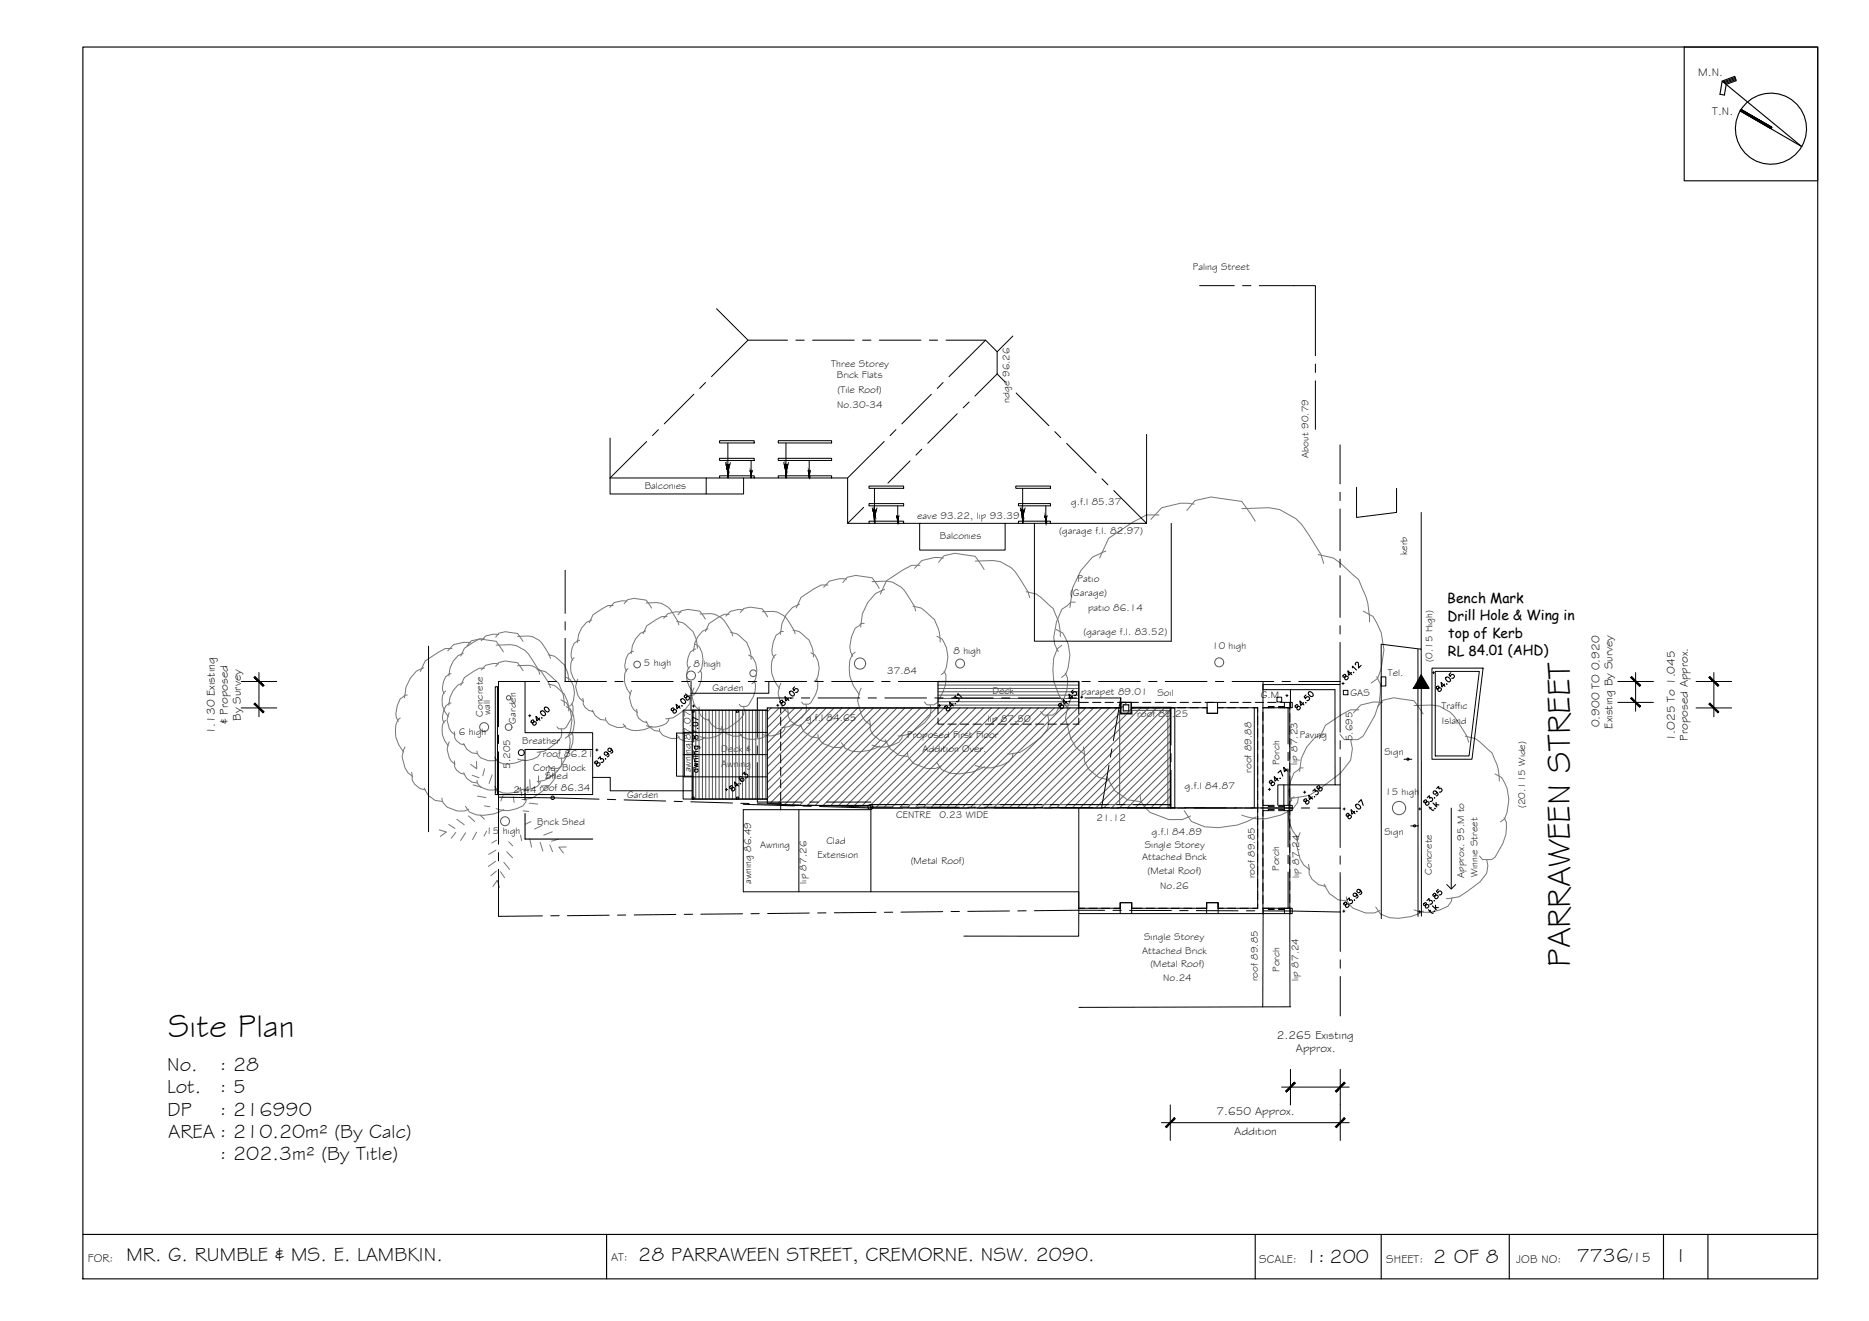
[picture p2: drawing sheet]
<svg xmlns="http://www.w3.org/2000/svg" width="420mm" height="297mm" viewBox="0 0 420 297" stroke-linecap="round" stroke-linejoin="round" font-family="sans-serif">
<!-- layer: HATCH -->
<g fill="none" stroke="#545454" stroke-width=".22">
<path d="M156.4 159.7v20M157.1 159.7v20M157.9 159.7v20M158.7 159.7v20M159.4 159.7v20M160.2 159.7v20M160.9 159.7v20M161.7 159.7v20M162.4 159.7v20M163.2 159.7v20M163.9 159.7v20M164.7 159.7v20"/>
<path d="M165.4 159.7v20M166.1 159.7v20M166.9 159.7v20M167.6 159.7v20M168.4 159.7v20M169.1 159.7v20M169.9 159.7v20M170.7 159.7v20M171.4 159.7v20M172.2 159.7v20M173.4 159.2l-.9 .9M175.1 159.2l-2.6 2.6"/>
<path d="M176.9 159.2l-4.4 4.4M178.7 159.2l-6.2 6.2M180.4 159.2l-7.9 7.9M182.2 159.2l-9.7 9.7M184 159.2l-11.5 11.5M185.7 159.2l-13.2 13.2M187.5 159.2l-15 15M189.3 159.2l-16.8 16.8M191 159.2l-18.5 18.5M192.8 159.2l-20.3 20.3M194.6 159.2l-21.5 21.4M196.3 159.2l-21.4 21.4"/>
<path d="M198.1 159.2l-21.7 21.7M199.9 159.2l-21.8 21.8M201.6 159.2l-21.8 21.8M203.4 159.2l-21.8 21.9M205.2 159.2l-21.9 21.9M207 159.2l-22 21.9M208.7 159.2l-21.9 21.9M210.5 159.2l-21.9 21.9M210.9 157h31.6M210.9 157.8h31.6M210.9 158.6h31.6M210.9 153.3h31.6"/>
<path d="M210.9 154h31.6M210.9 154.8h31.6M210.9 155.5h31.6M210.9 156.3h31.6M212.3 159.2l-22 21.9M214 159.2l-21.9 21.9M215.8 159.2l-21.9 21.9M217.6 159.2l-21.8 21.7M219.3 159.2l-22.3 22.3M221.1 159.2l-22.3 22.3M222.9 159.2l-22.3 22.3M224.6 159.2l-22.3 22.3"/>
<path d="M226.4 159.2l-22.3 22.3M228.2 159.2l-22.3 22.3M229.9 159.2l-22.3 22.3M231.7 159.2l-22.3 22.3M233.5 159.2l-22.4 22.3M235.2 159.2l-22.3 22.3M237 159.2l-22.3 22.3M238.8 159.2l-22.4 22.3M240.5 159.2l-22.3 22.3M242.3 159.2l-22.3 22.3M244.1 159.2l-22.4 22.3M245.8 159.2l-22.3 22.3"/>
<path d="M247.6 159.2l-22.3 22.3M249.4 159.2l-22.4 22.3M251.1 159.2l-22.3 22.3M251.7 159.7v21.2M252.3 157.9l-.3 .4M252.5 158.7l-.5 .6M253.3 157.9l-.5 .6M254.3 159.5l-.9 .9M254.7 159.2l-.4 .4M256.4 159.2l-22.3 22.4M258.2 159.2l-22.4 22.4M260 159.2l-22.4 22.4"/>
<path d="M261.8 159.2l-22.4 22.4M263.1 159.6l-22 22M155.6 160.1v19.1M251.7 160.6h2.8v-.9h8v21.4M252 160.2l-21.4 21.3M253.5 160.4l-21.2 21.2M263.1 161.4l-20.2 20.2M263.1 163.1l-18.4 18.5M263.1 164.9l-16.7 16.7M263.1 166.7l-14.9 14.9M263.1 168.5l-13.2 13.1M263.1 170.2l-11.4 11.4"/>
<path d="M263.1 172l-9.6 9.6M263.1 173.8l-7.9 7.8M263.1 175.5l-6.1 6.1M263.1 177.3l-4.3 4.3M263.1 179.1l-2.6 2.5M195.8 180.9h66.7M195.8 180.9l-.2 .2M263.1 180.8l-.8 .8"/>
</g>
<!-- layer: BORDER -->
<g fill="none" stroke="#000" stroke-width=".25">
<path d="M18.6 10.6h390v277h-390zM378.6 10.6h30v30.1h-30zM387.1 18.2l2.9-1 .3 .9-2.2 .9-.4 2.4-1-.2 .4-3 18 14.8-13.9-8.1M390.1 17.4l-2.7 1M390.2 17.6l-2.6 1M390.2 17.9l-2.4 .9M391.4 24.6l6.9 4M18.6 277.6h390M136.4 277.6v10M282.2 277.6v10M310.5 277.6v10M339.3 277.6v10"/>
<path d="M374 277.6v10M383.9 277.6v10"/>
<circle cx="398.1" cy="28.9" r="8"/>
</g>
<!-- layer: VEGSPREAD -->
<g fill="none" stroke="#565656" stroke-width=".22">
<circle cx="114.3" cy="156.9" r=".5"/>
<circle cx="143.2" cy="149.4" r=".75"/>
<circle cx="155.3" cy="151.9" r="1.01"/>
<circle cx="169.3" cy="151.4" r=".75"/>
<circle cx="193.3" cy="149.2" r="1.26"/>
<circle cx="215.8" cy="149.2" r="1.01"/>
<circle cx="274.1" cy="148.9" r="1.01"/>
<circle cx="108.8" cy="163.5" r="1.01"/>
<circle cx="114.3" cy="163.5" r=".75"/>
<circle cx="113.5" cy="184.7" r="1.01"/>
<circle cx="314.5" cy="181.7" r="1.49"/>
</g>
<!-- layer: 0.13 -->
<g fill="none" stroke="#767676" stroke-width=".22">
<path d="M260.5 115.8h-2.8l-3 1.6-5.5 3.6-2 4.5M266.8 114.8l1.8-2.2 3.7-.8 6.9 .9 3 4.5M268.4 113.4l-1.4-.3h-1.6l-4.2 1.1-2.5 2.6M279.2 114.4l6-.2 2.4 .4 3.7 2 1.4 1.4 1.6 2.4 2.7 4.3 .6 2M133 139.4a5.1 5.1 0 0 0-3.2 5.1M137.8 136.2h-1.1l-3.4 2.1-.8 1.7M140.3 135.8l.8-.9 1.4-.4 2.8 .5 1.2 1.7M141 135.2l-1.2-.1-1.7 .4-1 1.1M145.3 135.6a5.1 5.1 0 0 1 6 2.4l1.1 1.7 .2 .8M149.9 138.6h-1.1l-3.4 2.1-.8 1.8M152.1 139.7l1.4 .3a6.3 6.3 0 0 1 3.2 5.8M152.4 138.2l.7-.9 1.5-.3 2.8 .4 1.2 1.8"/>
<path d="M153.1 137.7l-1.2-.1-1.7 .4-1 1M157.4 138.1a5.1 5.1 0 0 1 6 2.4l1.1 1.7 .2 .8M163.9 138.1h-1.1l-3.4 2.1-.8 1.8M166.4 137.7l.8-.9 1.4-.3 2.8 .4 1.2 1.8M167.1 137.2l-1.2-.1-1.7 .4-1 1M171.4 137.6a5.1 5.1 0 0 1 6 2.4l1.1 1.7 .2 .8M179.8 135.8l-1.7 .8-1.4 1.6-.9 2.1-.4 2.3M186.1 131.5h-1.5l-1.6 .9-2.9 1.9-1.1 2.4M189.5 131l.9-1.2 2-.4 3.7 .5 1.6 2.4M190.3 130.2l-1.6-.1-2.3 .6-1.2 1.4M196.1 130.8l3.2-.1a5.9 5.9 0 0 1 4.8 3.3l1.4 2.3 .4 1.1M198.9 132.5l-2.1 .9-1.7 2.1-1.2 2.5-.4 3"/>
<path d="M205.2 136.3l1.8 .4 3.1 2.6a9.7 9.7 0 0 1 1.3 5.1M206.8 127.1h-1.9l-2 1.1-3.6 2.4-1.4 3M211 126.4l1.2-1.4 2.4-.6 4.6 .7 2 3M212.1 125.5l-2.1-.1-2.8 .6-1.6 1.8M219.2 126.2l4.1-.2a7.3 7.3 0 0 1 6 4.2l1.8 2.8 .4 1.4M230.7 133l2.3 .6 1 .8 2.8 2.4 .5 1.4a9.9 9.9 0 0 1 1.1 4.9M241.7 135.4h-1l-.8 .8-1.2 .8-1.2 2.8-.6 3.5 .2 1.6 .8 1.6M248.6 123.9l-3 1.4-2.6 3-1.9 3.9-.6 4.4M296.3 124.7l3.5 .8 1.6 1.2 4 3.6 .9 2.1a14.6 14.6 0 0 1 1.6 7.4M306.5 137.4l2.2 1.2 .8 1.4 1 2.3 .6 3.8-.6 4.2-.8 2.3-1.4 1M91.6 156.3h-.6l-1 .9-.7 1.5-.3 1.8 .1 .8 .4 .9M95.3 150.1l-1.7 .8-1.4 1.6-.9 2.1-.4 2.3"/>
<path d="M100.2 155.4l-.4 .3a5 5 0 0 0 1 5.4M101.4 158.1h-.4l-.8 .6a3.4 3.4 0 0 0-.3 3.8M101.4 151.5h-.4l-.8 .7a3.4 3.4 0 0 0-.3 3.7M101.6 145.8h-1.5l-4.5 2.8-1.1 2.4M104.1 153.5a5.2 5.2 0 0 0-3.2 5.1M104.1 146.9a5.2 5.2 0 0 0-3.2 5.1M105 145.3l.9-1.2 2-.4 3.6 .5 1.7 2.4M105.8 144.5l-1.6-.1-2.3 .6-1.2 1.4M108.9 150.3h-1.1l-3.4 2.1-.8 1.7M108.9 143.7h-1.1l-3.4 2.1-.8 1.7M111.4 149.9l.7-.9 1.5-.4 2.8 .4 1.2 1.8M111.4 143.3l.7-.9 1.5-.4 2.8 .4 1.2 1.8"/>
<path d="M111.5 145.1l3.3-.1a5.9 5.9 0 0 1 4.8 3.3l1.4 2.3 .4 1.1M112.1 149.3l-1.2-.1-1.7 .4-1 1.1M112.1 142.7l-1.2-.1-1.7 .4-1 1.1M116.4 149.7a5.1 5.1 0 0 1 6 2.4l1.1 1.7 .2 .8M116.4 143.1a5.1 5.1 0 0 1 6 2.4l1.1 1.7 .2 .8M120.7 150.6l1.8 .4 3.1 2.6a9.6 9.6 0 0 1 1.3 5.1M123.2 153.8l1.4 .3 .7 .5a6 6 0 0 1 2.6 5.3M123.2 147.2l1.4 .3 .7 .5a6 6 0 0 1 2.6 5.3M126.1 157.4l1.2 .6a7.3 7.3 0 0 1 .5 7.5l-.7 .5M127.3 158.9l.9 .5a5.3 5.3 0 0 1 .4 5.6l-.6 .4M127.3 152.3l.9 .5a5.3 5.3 0 0 1 .4 5.6l-.6 .4M128.5 158.2a4 4 0 0 1-.2 3.5l-1 1.8-.5 .4h-1.2l-.4-.5"/>
<path d="M129.1 147.9a3.1 3.1 0 0 0-.7 3.2l.4 1.3 .9 1.2M129.9 152.7a3.7 3.7 0 0 0 1.3 5M130.3 144h-.4l-.8 .6a3.5 3.5 0 0 0-.3 3.9M131 157l.1 .5a2.29 2.29 0 0 0 2.3 2.5M133.1 159.7a3.1 3.1 0 0 0 3 2.2M141.2 150.4l-.4 .3a5 5 0 0 0 .9 5.4M142 155.2a3.7 3.7 0 0 0 1.3 5M142.4 146.5h-.4l-.8 .6a3.4 3.4 0 0 0-.3 3.8M143.1 159.5l.1 .5a2.29 2.29 0 0 0 2.3 2.5M145.1 141.9a5.2 5.2 0 0 0-3.2 5.1M155.1 156.4l.1 .8-.1 1-.9 1.2-2.9 2-1.7 .2M155.2 149.9a3 3 0 0 0-.7 3.2l.4 1.3 .9 1.2"/>
<path d="M156 154.7a3.7 3.7 0 0 0 1.3 5M156.2 144.8l.9 .5a5.4 5.4 0 0 1 .4 5.6l-.6 .4M156.4 146h-.4l-.8 .6a3.4 3.4 0 0 0-.3 3.8M157.1 159l.1 .5a2.29 2.29 0 0 0 2.3 2.5M157.4 150.7a4 4 0 0 1-.2 3.5l-1 1.9-.5 .3h-1.2l-.4-.5M159.2 141.4l-1.3 .5-1 1.2-.7 1.6-.3 1.7M164.2 142.2l1.4 .3 .7 .5a6 6 0 0 1 2.6 5.2M167.2 158.8l.1 .9-.1 1-.9 1.1-2.9 2.1-1.7 .2M168.3 147.3l.9 .5a5.3 5.3 0 0 1 .4 5.5l-.6 .4M169.5 153.2a3.9 3.9 0 0 1-.2 3.5l-1 1.8-.5 .3h-1.2l-.4-.4M174.5 147.2l-.6 .4a6.6 6.6 0 0 0 1.3 7.2M175.5 153.6l-.3 .8a5.2 5.2 0 0 0 2.1 5.9"/>
<path d="M176.1 142h-.6l-1 .8-.7 1.6-.3 1.8 .1 .9 .4 .8M177.1 159.3l.1 .7a3 3 0 0 0 3 3.3M178.3 141.7l1.3 .3 2.3 1.9 .8 2.1 .2 1.7M181.2 158.3l.1 .8-.1 1.1-.9 1.1-2.9 2.1-1.7 .2M182.3 146.8l.9 .5a5.4 5.4 0 0 1 .4 5.5l-.6 .4M183.5 152.7a3.9 3.9 0 0 1-.1 3.5l-1.1 1.8-.5 .3h-1.2l-.4-.4M192.2 146.7l-.6 .5a8.3 8.3 0 0 0 1.6 9M193.6 154.7l-.4 1-.4 1.9 .8 3.1 .8 1.3 1.4 1.1M194.3 140.2h-.7l-1.4 1.1-.8 1.8-.4 2.3 .2 1.1 .5 1.1M209.1 158.5l.2 1.1-.2 1.4-1.2 1.5-3.8 2.7-2.2 .3M210.6 143.1l1.2 .6a7.2 7.2 0 0 1 .5 7.4l-.7 .6M212.2 150.9l.4 .9a8.6 8.6 0 0 1-2 6.2l-.6 .5h-1.6l-.6-.7"/>
<path d="M237.4 141.5l1.5 .8a9.1 9.1 0 0 1 .7 9.3l-1 .7M238.7 145.1l-1 .8-.8 2a13 13 0 0 0 3.2 11.5M239.4 151.4l.6 1a10.9 10.9 0 0 1-2.6 7.9l-.8 .5h-2l-.7-.8M240.7 157.2l-.6 1.4-.6 2.9 1.2 4.6 1.2 2 2.1 1.6M305.5 159.6h-1.9l-2 1.1-3.7 2.4-1.3 3M309.5 152.2l.8 1.6-.2 4-1 3.1-2.6 4.6-1.2 .8h-3.1l-1-1.2M309.7 158.9l1.2-1.4 2.4-.6 4.6 .7 2 2.9M310.8 158l-2.1-.1-2.8 .6-1.6 1.8M317.9 158.7l4-.2a7.3 7.3 0 0 1 6.1 4.2l1.8 2.8 .4 1.4M90 161.5l-.6 .4a6.6 6.6 0 0 0 1.3 7.2M91 167.9l-.3 .8a5.2 5.2 0 0 0 2.1 5.9M92.5 173.6l.2 .7a3.1 3.1 0 0 0 3 3.3"/>
<path d="M95.4 177.2a4.1 4.1 0 0 0 3.9 3M99.3 179.5l.1 .7 .6 .8a4.7 4.7 0 0 0 5.4 .9M100.2 162l-.4 .3a5 5 0 0 0 1 5.4M101 166.8a3.7 3.7 0 0 0 1.3 5M101 160.2a3.7 3.7 0 0 0 1.3 5M102.1 171.1l.1 .5a2.26 2.26 0 0 0 2.3 2.5M102.1 164.5l.1 .5a2.26 2.26 0 0 0 2.3 2.5M104.2 173.8a3.1 3.1 0 0 0 3 2.2M104.2 167.2a3.1 3.1 0 0 0 3 2.3M106.2 174.3l1.5 .6M106.3 176.5l2 .5M107.1 171.2l.1 1.7-1.4-1"/>
<path d="M107.2 175.5l.1 .5a3.2 3.2 0 0 0 4.4 1.3M107.2 168.9l.1 .6a3.2 3.2 0 0 0 4.4 1.2M107.3 179l1.9 .3M108.9 172.9l-.4 1.5M110.6 174.2l-.7 2M111.2 176.8l.6 1a6 6 0 0 0 5.9-.4M111.2 170.3l.6 .9a6 6 0 0 0 5.9-.4M112.1 176.5l-.7 1.7M113.1 178.9l-.5 1.2M115.4 179.2l.2 1.2M117 177l.3 1.9M118.3 179.7l-.1 .6-.6 .9a6.6 6.6 0 0 1-6.1 .6"/>
<path d="M119.1 175.3l.1 2M120.5 178.6l2.1 .1M121.1 174.4l-.1 1.7M121.5 175.6l-.1 .5-.5 .7a4.8 4.8 0 0 1-4.5 .4M121.5 169.1l-.1 .4-.5 .7a4.8 4.8 0 0 1-4.5 .5M123.3 173.3l-.5 1.7 1.6-.6M123.3 176.6l-1.6 .1M124.6 172.8l.2 1.1-.2 1.4-1.2 1.5-3.8 2.7-2.2 .3M126.2 170.5l.1 .8-.1 1-.9 1.2-2.9 2-1.7 .2M126.2 163.9l.1 .8-.1 1-.9 1.2-2.9 2-1.7 .2M127.7 165.2l.5 .9a8.6 8.6 0 0 1-2.1 6.3l-.6 .4h-1.7l-.5-.7M128.5 164.8a4 4 0 0 1-.2 3.5l-1 1.8-.5 .4h-1.2l-.4-.5"/>
<path d="M136.1 161.4l.1 .5a3.3 3.3 0 0 0 4.5 1.3M140.1 162.8l.6 .9a6 6 0 0 0 5.9-.4M145.2 162.2a3.1 3.1 0 0 0 3 2.2M148.2 163.9l.1 .5a3.2 3.2 0 0 0 4.4 1.3M150.4 161.5l-.1 .5-.5 .7a5 5 0 0 1-4.5 .5M152.2 165.2l.6 1a6 6 0 0 0 5.9-.4M159.2 161.6a3.1 3.1 0 0 0 3 2.3M162.2 163.4l.1 .5a3.2 3.2 0 0 0 4.5 1.3M162.5 164l-.1 .5-.5 .7a5 5 0 0 1-4.5 .4M166.2 164.7l.6 1a6 6 0 0 0 5.9-.4M176.5 163.5l-.1 .5-.5 .6a5 5 0 0 1-4.5 .5M179.9 162.9l.9 1.7 1.5 1.1 1.6 .2"/>
<path d="M183.9 165.2l.1 .7 .5 .8a4.7 4.7 0 0 0 5.4 1M189.1 167l.9 1.3a8 8 0 0 0 7.8-.5M195.5 161.9l.1 .8a3.8 3.8 0 0 0 3.8 4.2M199 166.3l1.2 2.2 1.9 1.3 1.9 .3M202.8 165.4l-.1 .6-.6 .9a6.5 6.5 0 0 1-6 .6M204 169.2l.1 .9 1.4 1.6 2.8 1.1h2l1.2-.6M210.6 171.4l1.1 1.7 2 .8a11.3 11.3 0 0 0 7.7-1.5M227.7 169.4l-.1 .8-.8 1.1a8.3 8.3 0 0 1-7.6 .8M235.5 160.8l.3 1.4-.3 1.7-1.5 1.9-4.7 3.4-2.8 .4M243.6 167.9l.2 1.2v2.1l1 1.8 2.2 1.8 2.4 .6M248.8 174.6l1.8 3.2 2.9 2 2.8 .4M256.3 178.9l.2 1.3 1 1.5 1 1 4.3 1.6h3l1.8-.8"/>
<path d="M290.9 179.1l-.7 .6a8.4 8.4 0 0 0 1.7 9M291.9 179.3l-.2 1.2-1.2 1.6a12.3 12.3 0 0 1-11.3 1.2M293 172.7h-.7l-1.4 1.1-.8 1.8-.4 2.3 .1 1.1 .6 1.1M297.5 165l-2 .9-1.7 2.1-1.2 2.5-.5 3M303.6 166.3l.4 2-.4 2.7-2.2 2.8-4.2 3.2-2.9 1.9-4.2 .5M329.4 165.5l2.2 .6 3.8 3.2a13.3 13.3 0 0 1 1.6 5.7v.6M336.1 174l1.5 .8a9 9 0 0 1 .7 9.3l-1 .7M98.7 186.6l1.6 .5-1.3 1M100.9 185.4l1.4 .9M102.5 187.2l-1.1 1.3M102.7 184.2l1.7 1.3M104.6 181.3l.9 1.3a8 8 0 0 0 7.8-.6"/>
<path d="M104.7 187.3l-1.1 1.7M105.3 183.5l1.4 1.2M107.1 187.1l-.9 1.7M108 183.3l.9 .9M108.9 181.2l1.2 .2M109.4 186.9l-.6 1.1M110.8 199.3l1-1.3 .5 1.6M111.4 193.6l-1.6 1.2M111.5 191.2l-1.7 .9M111.6 195.9l-1.3 1M111.6 188.9l-1.1 .7M112.5 196l.9 1.4"/>
<path d="M113.3 193.9l1.3 1.6M113.9 191.5l1.3 1.4M114.4 189.3l.9 .9M117 187.8l.3 1.2M117.6 182.3l1.2 .2M119 180.6l1.9 .2M119.1 188.6l.4 1.9M119.3 184.7l-1.1 .6M121.4 189.4l.6 2M121.9 185.6l-1.7 .8M123.6 190l.6 1.5M124.1 187l-1.9 .8"/>
<path d="M125.6 188.7l-1.6 .4M127.3 190.5h-1.7l1 1.3M266.2 182.3l1.6 2.4 3.1 1.2a17.2 17.2 0 0 0 11.5-2.2M292.3 187.2l-.4 1-.4 1.8 .8 3.2 .8 1.3 1.3 1.1M294.2 194.4l.1 .8a3.8 3.8 0 0 0 3.8 4.1M297.7 198.8l1.2 2.2 1.9 1.3 1.9 .3M334.2 193.3l.3 1.3-.3 1.8-1.5 1.9-4.7 3.3-2.8 .4M338.1 183.8l.6 1.1a10.7 10.7 0 0 1-2.6 7.9l-.8 .5h-2l-.7-.8M302.7 201.6l.1 1 1.4 1.6 2.8 1.1h2l1.2-.6M309.3 203.9l1.1 1.6a9.9 9.9 0 0 0 9.6-.6M326.4 201.9l-.2 .8-.8 1.1a8.3 8.3 0 0 1-7.5 .8"/>
</g>
<!-- layer: EXISTING -->
<g fill="none" stroke="#000" stroke-width=".22">
<path d="M137.1 98.5v12.6h21.7v-3.6h3M257.8 97.7v20h-21.7M137.1 107.5h21.7M167.2 107.5v3.6h-8.4M169.6 107.5h5.3M187 107.5h3.5v10.2h4.9M203.1 117.7h3.6M226 117.7h-19.3v6h19.3v-6h2.9M232.5 117.7v26.5h30.8v-26.5M305 109.6v6.7l9-1.1v-5.4M319.5 115.2v30.8l-9-1.1v61.7M96.3 145.3v41.7"/>
<path d="M111.3 154.4h.5v24.3h-.5zM118 153.2v11.6h15.2v3.7M155.3 153.2v6.5M155.6 159.7h.4v.4h-.4zM155.8 159.7v7.2M165.6 159.7h.4v.4h-.4zM172.5 159.7h-16.9v20h16.9M172.8 153.2v2.7h-17.5M242.5 159.1h1.5M244.7 157.9h-2.2v2.6M244.9 159.1h1.9M245.6 157.9h1.9"/>
<path d="M247.7 159.1h1.9M248.4 157.9h1.9M250.5 159.1h1.5M251.2 157.9h4.7M252 157.9v2.5h2.3v-2.5M254.3 159.1h1M256.3 159.1h1.9M256.9 157.9h1.8M259.1 159.1h1.8M259.7 157.9h1.8M261.9 159.1h1.9M262.5 157.9h1.9"/>
<path d="M264.7 159.1h1.9M265.3 157.9h1.9M267.5 159.1h1.9M268.1 157.9h1.9M270.3 159.1h1.1M270.9 157.9h4.7M271.4 157.9v2.5h2.3v-2.5M273.8 159.1h1.2M275.9 159.1h1.9M276.5 157.9h1.9M278.8 159.1h1.8M279.4 157.9h1.8"/>
<path d="M281.6 159.1h1.1v1M282.2 157.9h1.8M283.9 155.1h16.2v21.4h1.2M283.9 153.2v6l2.6-.1M285 157.9h1.9M286.5 158.9h-1.4v.2M287.1 156.8h1v1h-1zM287.4 159.1h2.5M287.4 158.9h1.3M287.8 157.9h2.1v1.6M288.7 157.9v1.2M289.6 159.1v8.2"/>
<path d="M289.9 157.9h.6v1.2h-.6M289.9 159.1v24.2M290.1 155.1v2.8M301.3 153.9h-17.4M302 155.2h1v1h-1zM310.5 152.2h1v2.1h-1zM318.8 146v60.1M319.5 146v60M321.9 150.2h11.5l-2.5 20.5h-9zM322.7 151h9.9l-2.4 19h-7.5zM118 168.5h15.2v10.2h-15.2zM133.2 174.8h4v3h18.4"/>
<path d="M153.8 164.8v9.7M155.6 179.2h.4v.5h-.4zM155.6 164.8h-3.5v9.7h3.5M155.8 168.8v1.8M155.8 172.5v7.2M165.6 179.2h.4v.5h-.4zM175.5 160.3v-1.1h35.4v1.3M175.5 161.2v1.9M175.5 164.1v1.8M175.5 166.9v1.9M175.5 169.7v1.9M175.5 172.5v1.9"/>
<path d="M175.5 175.3v1.9M175.5 178.1v1.9M210.9 161.5v1.3h1.3M213.1 162.8h1.9M215.9 162.8h1.9M218.7 162.8h1.9M221.5 162.8h1.9M224.4 162.8h1.8M227.2 162.8h1.8M230 162.8h1.8M232.8 162.8h1.9M235.6 162.8h1.9"/>
<path d="M238.4 162.8h1.9M242.5 161.5v1.3h-1.3M282.7 161v1.9M282.7 163.8v1.9M282.7 166.7v1.8M282.7 169.5v1.9M282.7 172.3v1.9M282.7 175.1v1.9M282.7 177.9v1.9M283.9 160.1v1.9M283.9 163v1.8M283.9 165.8v1.8"/>
<path d="M283.9 168.6v1.8M283.9 171.4v1.9M283.9 174.2v1.9M283.9 177v1.9M283.9 179.8v1.3h1.2M288.6 176.5h-1.3v4.6M289.6 169.2v1.8M289.6 172.9v8.2M300.1 176.5h-11.5v4.6M175.5 180.9v1.2M179.6 182.1v18.4M195.8 182.1h-28.7v18.4h75.4v4.9h47.4"/>
<path d="M195.8 181.7v18.8M282.7 180.7v1.9M282.7 183.6v1.9M282.7 186.4v1.9M282.7 189.2v1.9M282.7 192v1.9M282.7 194.8v1.9M282.7 197.6v1.9M283.9 184.5v1.9M283.9 187.3v1.9M283.9 190.1v1.9M283.9 192.9v1.9"/>
<path d="M283.9 195.7v1.9M283.9 198.6v1.8M285.1 182.3h-1.2v1.3M286.5 181.1h-1.4v.3h1.4M286.5 182h-1.4v.3h1.4M287.4 181.1h3.1v1.2h-3.1M287.4 181.4h1.3M287.4 182h1.3M288.7 181.1v1.2M289.6 182.3v8.2M289.6 192.3v1.9M289.6 196.1v8.1"/>
<path d="M289.9 184.2v1.9M289.9 187v1.9M289.9 189.8v1.9M289.9 192.6v1.9M289.9 195.4v1.9M289.9 198.2v1.9M242.4 204.2h1.4M242.5 205.6v4.9h-25.8M244.8 204.2h1.9M247.6 204.2h1.9M250.4 204.2h1.4v-1.2h2.6v1.2h2.3M251.8 203v2.4"/>
<path d="M254.4 203v2.4M257.7 204.2h1.9M260.5 204.2h1.9M263.3 204.2h1.9M266.1 204.2h1.9M268.9 204.2h2.4v-1.2h2.5v1.2h1.2M271.3 203v2.4M273.8 203v2.4M275.9 204.2h1.9M278.8 204.2h1.8M282.7 200.5v1.8M282.7 203.3v.9h-1.1"/>
<path d="M283.9 201.4v1.8M283.9 204.2v1.2M283.9 204.2h2.6M284 205.5l-.1 20.9M285.1 204.2v.3h1.4M287.4 204.2h3.1v1.2h-.6M287.4 204.5h1.3M288.7 204.2v1.2M289.9 205.4l.1 20.9M289.9 201.1v1.8M289.9 203.9v1.5M290.2 226.4l-47.6 .1"/>
<circle cx="117.2" cy="169.2" r=".67"/>
<circle cx="124.2" cy="179.4" r=".39"/>
</g>
<!-- layer: BOUNDARY -->
<g fill="none" stroke="#000" stroke-width=".22">
<path d="M269.7 64.2h7.8M279.3 64.2h1.9M283.1 64.2h12.6v15.8M295.7 81.9v1.8M295.7 85.6v11M301.3 100v8.8M301.3 110.7v1.9M301.3 114.4v9.4M127 128.2v9.7M127 139.8v1.9M301.3 125.7v1.9M301.3 129.4v9.4"/>
<path d="M121.3 153.2h-9.2v10.2M123.2 153.2h1.9M127 153.2h9.3M127 143.5v9.7M138.2 153.2h1.9M142 153.2h9.3M153.2 153.2h1.9M157 153.2h9.3M168.2 153.2h1.9M172 153.2h9.3M183.2 153.2h1.9M187 153.2h9.3"/>
<path d="M198.2 153.2h1.9M202 153.2h9.3M213.2 153.2h1.9M217 153.2h9.3M228.2 153.2h1.9M232 153.2h9.3M243.2 153.2h1.9M247 153.2h9.3M258.2 153.2h1.9M262 153.2h9.3M273.2 153.2h1.9M277 153.2h9.3"/>
<path d="M288.2 153.2h1.9M292 153.2h9.3M301.3 153.2v11.4M301.3 140.7v1.9M301.3 144.4v8.8M112.1 179.3l22.6 .4M112.1 165.3v1.9M112.1 169.1v20.7M136.5 179.7l1.9 .1M140.3 179.9l9.4 .2M301.3 166.5v1.9M301.3 170.3v20.3"/>
<path d="M112.1 191.7v1.9M112.1 195.5v10.6l9.8-.2M151.5 180.2h1.9M155.3 180.3l9.4 .3M166.5 180.6l1.9 .1M167.1 180.9l11.5 .3M170.3 180.7l9.3 .3M180.5 181.2l1.9 .1M181.5 181.1h1.9M184.2 181.3l11.6 .4h7M185.3 181.2l15.4 .3M202.5 181.5h1.9"/>
<path d="M204.7 181.7h1.9M206.3 181.5h9.4M208.5 181.7h9.3M217.5 181.5h1.9M219.7 181.7h1.9M221.3 181.5l9.4 .1M223.4 181.7h9.4M232.5 181.6h1.9M234.7 181.7h1.9M236.3 181.6h9.4M238.4 181.7h9.4M247.5 181.6h1.9"/>
<path d="M249.7 181.7h1.9M251.3 181.6h9.4M253.4 181.7h9.4M262.5 181.6h1.9M264.7 181.7h1.9M266.3 181.6h9.4M268.4 181.7h9.4M277.5 181.7h1.9M279.7 181.7h1.9M281.3 181.7h9.4M283.4 181.7h7.1M292.5 181.7h1.9"/>
<path d="M296.3 181.7h5M301.3 196.2v8.9l-17.3-.3M301.3 192.5v1.8M125.7 205.9h-1.9M136.9 205.8l-9.3 .1M140.7 205.8h-1.9M151.9 205.6l-9.3 .1M155.7 205.6h-1.9M166.9 205.5l-9.3 .1M170.7 205.4l-1.9 .1M181.9 205.3l-9.3 .1M185.7 205.3h-1.9"/>
<path d="M196.9 205.2h-9.3M200.7 205.1h-1.9M211.9 205l-9.3 .1M215.7 204.9l-1.9 .1M226.9 204.8l-9.3 .1M230.7 204.8h-1.9M248.3 204.7l-15.8 .1M250.2 204.7h1.9M253.9 204.7h9.4M265.2 204.8h1.9M269 204.8h9.3M280.2 204.8h1.9"/>
<path d="M301.3 205.1v8.8M301.3 215.8v1.9M301.3 219.6v8.8"/>
</g>
<!-- layer: BLD_01 -->
<path d="M290.1 157.9v1.2M118 178.4v1.5M118 182.9v5.8h15.2" fill="none" stroke="#000" stroke-width=".25"/>
<!-- layer: TEXT -->
<g fill="none" stroke="#000" stroke-width=".22">
<path d="M242.5 153.2v4.7M283.9 153.9v1.2M155.7 170h.1zM155.7 165.5v.4l.3 .3 .5-.8a.44 .44 0 0 1 .4 .3 .44 .44 0 0 1-.2 .5l-.4-.2-.2-.5zM155.7 162.6l.5-.2 .7 .2a.61 .61 0 0 1-.5 .7 .61 .61 0 0 1-.7-.4zM156.1 171.6l.8 .2-.8 .3 .8 .2-.8 .2M156.1 167.8h1.1l.1 .5M156.1 172.9h.8M156.1 171.2h.8M156.1 170h.8M156.1 169.6h.8M156.3 172.9a.4 .4 0 0 0-.1 .6 .4 .4 0 0 0 .6 0 .4 .4 0 0 0-.1-.6"/>
<path d="M156.3 167.8a.4 .4 0 0 0-.1 .6 .4 .4 0 0 0 .6 0 .4 .4 0 0 0-.1-.6M156.9 163.7l-.1 .1M156.9 170.6h-.7l-.1 .3 .2 .3M156.9 169h-.7l-.1 .3 .2 .3M156.9 164.8l-1.2-.6v.9M156.9 161.8l-1.2-.6v.9M315.6 170.7h1.8M317.1 185.7h1.8"/>
<circle cx="316.5" cy="170.7" r=".24"/>
<circle cx="195.7" cy="181.5" r=".56"/>
<circle cx="318" cy="185.7" r=".24"/>
</g>
<!-- layer: FENCE_SHOW -->
<path d="M112.1 178.7h5.9" fill="none" stroke="#000" stroke-width=".25"/>
<!-- layer: BLD_ADJ -->
<path d="M290.1 204.3v1.2" fill="none" stroke="#545454" stroke-width=".25"/>
<!-- layer: BDY_01 -->
<path d="M284 204.3v1.2" fill="none" stroke="#000" stroke-width=".25"/>
<!-- layer: 0.13 -->
<g fill="none" stroke="#000" stroke-width=".22">
<path d="M161.8 99.1h7.8v.5h-7.8zM163.6 99.7v7.8l.2-1.8 .4-1.7M174.9 99.1h12.1v.5h-12.1zM176.7 99.6v7.9l.1-1.8 .5-1.7M161.8 107h7.8v.5h-7.8zM161.8 103.1h7.8v.4h-7.8zM163.1 104l.1 .5h.4M168.6 105.7l.1 .3h.2M168.9 103.5v4l.2-1.8M174.9 107h12.1v.5h-12.1zM174.9 103.1h12.1v.4h-12.1zM176.2 104l.1 .5h.4"/>
<path d="M181.7 105.7v.3h.2M181.9 103.5v4l.3-1.8M195.4 117.2h7.7v.5h-7.7zM195.4 113.2h7.7v.5h-7.7zM195.4 109.3h7.7v.5h-7.7zM196.1 114.2l.1 .5h.4M196.6 109.8v7.9l.1-1.8 .5-1.7M201.6 115.9v.3h.2M201.8 113.7v4l.3-1.8M228.4 109.3h7.7v.5h-7.7zM228.9 117.2h7.2v.5h-7.2zM228.9 113.2h7.2v.5h-7.2z"/>
<path d="M229.4 114.2l.1 .5h.4M229.9 109.8v7.9l.2-2.2 .3-1.3M234.9 115.9v.3h.2M235.1 113.7v4l.3-1.8"/>
</g>
<!-- layer: ROOFPLAN EXIST. -->
<g fill="none" stroke="#000" stroke-width=".22">
<path d="M161.1 69.4l7.1 7.1M177 76.5h-8.8l-8.3 8.2M178.9 76.5h1.9M182.7 76.5h9.3M193.9 76.5h1.9M197.7 76.5h9.3M208.9 76.5h1.9M212.7 76.5h8.9M224.2 79.1l-2.6-2.6-8.3 8.2M224.2 79.1v5M227.7 75.6l-3.5 3.5M145.4 99.3l-8.3 8.2"/>
<path d="M148 96.6l-1.3 1.4M156 88.7l-6.7 6.6M158.6 86l-1.3 1.3M198.8 99.3l-8.3 8.2M201.4 96.6l-1.3 1.4M209.4 88.7l-6.7 6.6M212 86l-1.3 1.3M215.2 93l-6.6 6.7M217.9 90.4l-1.4 1.3M224.2 84.1l1.8 1.8M224.2 84.1l-5 5M228.4 88.4l7.4 7.3"/>
<path d="M237.1 97.1l1.3 1.3M239.8 99.7l6.6 6.6M194.1 114.1l-3.6 3.6M204.6 103.6l-5 5M207.2 101l-1.3 1.3M247.7 107.7l1.4 1.3M250.4 110.3l7.4 7.4M172.5 159.7h-18.9v20h18.9M242.5 159.1h9.5M254.3 159.1h17.1v1.3h2.3v-1.3h9v45.1h-8.9v-1.2h-2.5v1.2h-16.9v-1.2h-2.6v1.2h-9.3v-22.5M282 159.1v22.6M289.9 159.1h-6v45.1h6v-22.5"/>
<path d="M153.6 174.7h18.9M153.6 169.7h18.9M153.6 164.7h18.9M263.1 181.7h19.6"/>
</g>
<!-- layer: 0.13 -->
<g fill="#000" stroke="#000" stroke-width=".22">
<path d="M163.6 106.7v.8zM163.2 104.5h.3l.3 1.2zM168.8 106.7l.1 .8zM168.7 106h.1l.1 .6zM176.7 106.7v.8zM176.3 104.5h.3l.2 1.2zM181.9 107.1v.4zM181.7 106h.2l.1 .6zM196.6 116.9v.8zM196.2 114.7h.3l.2 1.2zM201.8 117.3v.4zM201.6 116.2h.2l.1 .6z"/>
<path d="M229.9 116.9v.8zM229.5 114.7h.3l.2 1.2zM235.1 117.3v.4zM234.9 116.2h.2l.1 .5z"/>
<path d="M163.2 104.5l.5 1.4zM163.2 104.5l.5 1.4z"/>
<path d="M163.4 105.2l.3 .8zM163.4 105.2l.3 .8z"/>
<path d="M163.5 105.4l.2 .9zM163.5 105.4l.2 .9z"/>
<path d="M163.6 106.6v.2zM163.6 106.6v.2z"/>
<path d="M163.6 106l.1 .7zM163.6 106l.1 .7z"/>
<path d="M163.5 104.5l.3 1.2v-.5zM163.5 104.5h.5l-.2 .7z"/>
<path d="M168.7 106l.2 .7zM168.7 106l.2 .7z"/>
<path d="M168.7 106.3l.2 .4zM168.7 106.3l.2 .4z"/>
<path d="M168.8 106.4l.1 .5zM168.8 106.4l.1 .5z"/>
<path d="M168.8 106l.1 .6zM168.8 106h.3l-.1 .3z"/>
<path d="M176.3 104.5l.5 1.4zM176.3 104.5l.5 1.2v.2z"/>
<path d="M176.5 105.2l.3 .8zM176.5 105.2l.3 .8z"/>
<path d="M176.5 105.4l.3 .9zM176.5 105.4l.3 .9z"/>
<path d="M176.7 106.6v.2zM176.7 106.6v.2z"/>
<path d="M176.6 106l.1 .7zM176.6 106l.1 .7z"/>
<path d="M176.6 104.5l.2 1.2 .1-.5zM176.6 104.5h.5l-.2 .7z"/>
<path d="M181.8 106.3l.2 .4zM181.8 106.3l.2 .4z"/>
<path d="M181.7 106l.3 .7zM181.7 106l.3 .7z"/>
<path d="M181.8 106.4l.2 .5zM181.8 106.4l.2 .5z"/>
<path d="M181.9 106.7v.4zM181.9 106.7v.4z"/>
<path d="M181.9 107v.1zM181.9 107v.1z"/>
<path d="M181.9 106l.1 .6zM181.9 106h.2l-.1 .3z"/>
<path d="M196.2 114.7l.5 1.4zM196.2 114.7l.5 1.4z"/>
<path d="M196.4 115.4l.3 .8zM196.4 115.4l.3 .8z"/>
<path d="M196.4 115.6l.3 .9zM196.4 115.6l.3 .9z"/>
<path d="M196.6 116.8v.2zM196.6 116.8v.2z"/>
<path d="M196.5 116.2l.1 .7zM196.5 116.2l.1 .7z"/>
<path d="M196.5 114.7l.2 1.2 .1-.5zM196.5 114.7h.5l-.2 .7z"/>
<path d="M201.7 116.5l.2 .4zM201.7 116.5l.2 .4z"/>
<path d="M201.6 116.2l.3 .7zM201.6 116.2l.3 .7z"/>
<path d="M201.7 116.6l.2 .5zM201.7 116.6l.2 .5z"/>
<path d="M201.8 116.9v.4zM201.8 116.9v.4z"/>
<path d="M201.8 117.2v.1zM201.8 117.2v.1z"/>
<path d="M201.8 116.2l.1 .6zM201.8 116.2h.2l-.1 .3z"/>
<path d="M229.5 114.7l.5 1.4zM229.5 114.7l.5 1.4z"/>
<path d="M229.7 115.4l.3 .8zM229.7 115.4l.3 .8z"/>
<path d="M229.7 115.6l.3 .9zM229.7 115.6l.3 .9z"/>
<path d="M229.8 116.2l.1 .7zM229.8 116.2l.1 .7z"/>
<path d="M229.9 116.8v.2zM229.9 116.8v.2z"/>
<path d="M229.8 114.7l.2 1.2 .1-.5zM229.8 114.7h.5l-.2 .7z"/>
<path d="M235 116.5l.2 .4zM235 116.5l.2 .4z"/>
<path d="M234.9 116.2l.3 .7zM234.9 116.2l.3 .7z"/>
<path d="M235 116.6l.1 .5zM235 116.6l.1 .5z"/>
<path d="M235.1 117.2v.1zM235.1 117.2v.1z"/>
<path d="M235.1 116.9v.4zM235.1 116.9v.4z"/>
<path d="M235.1 116.2l.1 .5zM235.1 116.2h.2l-.1 .3z"/>
</g>
<!-- layer: BORDER -->
<g fill="#000" stroke="#000" stroke-width=".22">
<path d="M391.2 24.9l6.9 4zM391.4 24.7l6.8 4.2-7-4z"/>
<path d="M391.4 24.7l6.8 4.2 .1-.3zM391.4 24.6l6.9 4z"/>
</g>
<!-- layer: NEWWORK -->
<path d="M210.9 159.2v-6h31.6v6M252 159.2h-79.5v21.4h3M252 157.9h2.3v2.5h-2.3zM252.5 158.5h1.3v1.3h-1.3zM254.3 159.2h8.8v22.5h-67.3v-.6h-20.3v-.5M175.5 180.4v.7" fill="none" stroke="#000" stroke-width=".25"/>
<!-- layer: ROOFPLAN NEW -->
<g fill="none" stroke="#000" stroke-width=".22">
<path d="M178.3 156.9h-8v8.9M180.2 156.9h1.8M183.9 156.9h9.4M195.2 156.9h1.8M198.9 156.9h9.4M210.1 156.9h1.9M213.9 156.9h9.4M225.2 156.9h1.8M228.9 156.9h9.4M240.2 156.9h1.8M243.9 156.9h8.1M252 156.9v2.1"/>
<path d="M252 156.9l-1.7 9.6M254.3 159h8.9v8.5M170.3 167.7v1.9M170.3 171.5v8.9h9.9M249.3 172.1l-1.7 9.6M249.9 168.4l-.3 1.8M263.2 169.4v1.9M263.2 173.2v8.5M175.5 181.1h7.3M182.1 180.4h1.8M184.7 181.1h1.9M185.8 180.4h10"/>
<path d="M188.5 181.1h7.3M195.8 180.9h8.4M206.1 180.9h1.8M209.8 180.9h9.4M221.1 180.9h1.9M224.8 180.9h9.4M236.1 180.9h1.8M239.8 180.9h9.4M251.1 180.9h1.8M254.8 180.9h8.4"/>
</g>
<!-- layer: WETAREA FIXTURES -->
<path d="M263.1 159.2h1v22.5h-1" fill="none" stroke="#000" stroke-width=".22"/>
<!-- layer: NEWWORK -->
<path d="M251.7 159.7v.9" fill="none" stroke="#000" stroke-width=".22"/>
<!-- layer: INSULCLAD -->
<path d="M175.5 180.6v.2" fill="none" stroke="#000" stroke-width=".22"/>
<!-- layer: 0 -->
<path d="M325.2 198.9l1 1 1-1M326.2 181.7v18.2" fill="none" stroke="#000" stroke-width=".22"/>
<!-- layer: DIMENSION -->
<g fill="none" stroke="#000" stroke-width=".22">
<path d="M54.2 153.2h8M54.2 159.2h8M58.2 151.2v10M363.7 153.2h8M363.7 157.9h8M367.7 151.2v8.7M381.3 153.2h8M381.3 159.2h8M385.3 151.2v10M261.1 252.4h42.2M263.1 248.4v8M288.1 244.4h15.2"/>
<path d="M290.1 240.4v8M301.3 240.4v16"/>
</g>
<!-- layer: 0 -->
<g fill="#000" stroke="#000" stroke-width=".22">
<path d="M57.3 158.1l-.2 .2 2.2 1.8zM57.1 158.3l2.2 1.8-.2 .2z"/>
<path d="M57.1 152.3l2 2 .2-.2zM57.1 152.3l.2-.2 2 2z"/>
<path d="M366.8 156.8l-.2 .2 2.2 1.8zM366.6 157l2.2 1.8-.2 .2z"/>
<path d="M366.6 152.3l2 2 .2-.2zM366.6 152.3l.2-.2 2 2z"/>
<path d="M384.4 158.1l-.2 .2 2.2 1.8zM384.2 158.3l2.2 1.8-.2 .2z"/>
<path d="M384.2 152.3l2 2 .2-.2zM384.2 152.3l.2-.2 2 2z"/>
<path d="M264 251.3l-1.8 2.2 2-1.9zM262 253.3l2-2-1.8 2.2z"/>
<path d="M291 243.3l-1.8 2.2 2-1.9zM289 245.3l2-2-1.8 2.2z"/>
<path d="M300.2 245.3l.2 .2 1.8-2.2zM302.2 243.3l.2 .3-2 1.9z"/>
<path d="M300.2 253.3l.2 .2 1.8-2.2zM302.2 251.3l.2 .3-2 1.9z"/>
</g>
<!-- layer: HGTS_11 -->
<g fill="none" stroke="#000" stroke-width=".22">
<path d="M155.6 158.8h.6M155.9 158.5v.5M174.6 158.6h.5M174.8 158.4v.4M211 158.7h.5M211.2 158.4v.5M242.9 156.8h.5M243.2 156.5v.5M289.1 156.4h.4M289.3 156.2v.5M301.7 153.7h.5M301.9 153.4v.5"/>
<path d="M322 151.3h.5M322.2 151v.5M118.8 160.9h.5M119.1 160.7v.5M133.9 168.6h.5M134.2 168.4v.5M163.1 177.5h.5M163.3 177.3v.5M285.1 177.5h.5M285.4 177.2v.6M293 178.1h.5M293.3 177.9v.5"/>
<path d="M301.9 181.9h.5M302.2 181.7v.5M318.9 181.9h.5M319.2 181.6v.5M301.9 204.9h.5M302.1 204.6v.5M318.9 205h.5M319.1 204.8v.5"/>
</g>
<g fill="none" stroke="#000" stroke-width=".25">
<path d="M121.6 160a.65 .65 0 0 1 .8 .1 .65 .65 0 0 1 .1 .8h-.4l-.3-.2-.3-.3zM122.5 159a.68 .68 0 0 1 .7 .3 .68 .68 0 0 1 .1 .7 .68 .68 0 0 1-.7-.2 .68 .68 0 0 1-.1-.8zM150.9 159.4v.3l.2 .1 .5-.2h.3a.42 .42 0 0 1 0 .6 .42 .42 0 0 1-.6 0l.2-.9-.2-.1zM152.8 158.7l-.6 .7-.2-1 .9 .9M153.2 157.2a.68 .68 0 0 1 .7 .2 .68 .68 0 0 1 .1 .8 .68 .68 0 0 1-.7-.3 .68 .68 0 0 1-.1-.7zM153.3 158.7h.1M153.9 156.5l-.1 .3 .3 .1 .5-.3 .3 .1a.42 .42 0 0 1 0 .6 .42 .42 0 0 1-.6 0l.1-1-.2-.1zM175.4 157.7v.3l.2 .1 .5-.2h.3a.42 .42 0 0 1 0 .6 .42 .42 0 0 1-.6 0l.1-.9-.2-.2zM177.3 157l-.7 .6-.1-1 .8 .9M177.6 155.5a.63 .63 0 0 1 .8 .2 .63 .63 0 0 1-.1 .8l-.5-.2-.3-.4zM177.7 157h.1M178.6 154.4l-.4 .5 .3 .4a.44 .44 0 0 1 .5-.5 .44 .44 0 0 1 .4 .5 .44 .44 0 0 1-.6 .4"/>
<path d="M212.4 158.9v.3l.2 .1 .5-.2h.3a.42 .42 0 0 1 0 .6 .42 .42 0 0 1-.6 0l.1-.9-.2-.1zM214.3 158.2l-.7 .7-.1-1 .8 .8M214.4 156.9l.4-.4 .1 .5a.42 .42 0 0 1 .7 .3 .42 .42 0 0 1-.6 .4M214.7 158.2h.1M215.3 156.3v-.3l.9 .8M238 158.4v.3l.2 .1 .5-.2h.3a.41 .41 0 0 1 0 .6 .41 .41 0 0 1-.6 0l.1-.9-.2-.2zM239.8 157.7l-.6 .6-.2-1 .9 .9M240.3 157.7h.1M241.1 156.5l-.6 .6-.2-1 .9 .9M241.2 155.1l-.4 .5 .4 .4a.44 .44 0 0 1 .4-.5 .44 .44 0 0 1 .4 .5 .44 .44 0 0 1-.5 .4M291.2 158.7v.3l.2 .1 .8-.2a.4 .4 0 0 1-.1 .6 .4 .4 0 0 1-.6-.2l.2-.7-.2-.2zM293 158l-.6 .6-.2-1 .9 .9"/>
<path d="M293.5 158h.1M293.6 156.3l-.4 .4 .3 .4a.44 .44 0 0 1 .5-.5 .44 .44 0 0 1 .4 .6 .44 .44 0 0 1-.6 .3M294.3 155.6a.68 .68 0 0 1 .7 .2 .68 .68 0 0 1 .1 .8 .68 .68 0 0 1-.8-.3 .68 .68 0 0 1 0-.7zM301.9 151.9v.3l.2 .1 .5-.2h.3a.42 .42 0 0 1 0 .6 .42 .42 0 0 1-.6 0l.2-.9-.2-.2zM303.8 151.2l-.6 .6-.2-1 .9 .9M304 150.2v-.4l.9 .9M304.3 151.2h.1M304.8 149.5l-.1-.4 .5-.2 .2 1.3 .6-.6M322.9 154.5v.3l.2 .1 .5-.2h.3a.42 .42 0 0 1 0 .6 .42 .42 0 0 1-.6 0l.2-.9-.3-.1zM324.7 153.8l-.6 .7-.1-1 .8 .8M325.1 152.3a.67 .67 0 0 1 .8 .2 .67 .67 0 0 1 0 .7 .67 .67 0 0 1-.7-.2 .67 .67 0 0 1-.1-.7zM325.2 153.8h.1"/>
<path d="M326.1 151.3l-.4 .4 .4 .4a.44 .44 0 0 1 .4-.5 .44 .44 0 0 1 .4 .6 .44 .44 0 0 1-.5 .3M119.4 162.1v.3l.2 .2 .5-.3h.3a.41 .41 0 0 1 0 .6 .41 .41 0 0 1-.6 0l.2-.9-.2-.1zM121.3 161.5l-.6 .6-.2-1 .9 .9M121.8 161.4h.1M133.9 171.2l-.2 .3 .1 .2 .9-.2a.42 .42 0 0 1 0 .7 .42 .42 0 0 1-.6-.1v-.3l.3-.5-.2-.2zM134.5 170.6l.4-.4 .1 .5a.42 .42 0 0 1 .7 .3 .42 .42 0 0 1-.6 .4M136.1 170.6h.1M136.5 169.2a.38 .38 0 0 1-.1 .6 .38 .38 0 0 1-.6-.3 .38 .38 0 0 1 .5-.4l.2 .1a.58 .58 0 0 1 .2 .9l-.2 .1M137.3 168.4a.39 .39 0 0 1-.1 .6 .39 .39 0 0 1-.5-.4 .39 .39 0 0 1 .4-.4l.2 .2a.58 .58 0 0 1 .3 .9h-.3M164.1 176.9l-.1 .3 .3 .1 .4-.2h.3a.41 .41 0 0 1 .1 .6 .41 .41 0 0 1-.6 0l.1-.9-.2-.2zM165.9 176.2l-.6 .7-.2-1.1 .9 .9M166.4 176.2h.1"/>
<path d="M166.6 174.6h-.1a.61 .61 0 0 0-.2 .8 .61 .61 0 0 0 .8 .2 .39 .39 0 0 0 .1-.5 .39 .39 0 0 0-.6-.1 .39 .39 0 0 0 0 .6M166.9 174.1l.5-.5 .1 .6a.42 .42 0 0 1 .7 .3 .42 .42 0 0 1-.7 .4M285.6 175.5l-.3 .4 .2 .2 .9-.2a.42 .42 0 0 1 0 .6 .42 .42 0 0 1-.6 0l-.1-.3 .3-.5-.1-.2zM287.3 175l-.7 .7-.1-1.1 .8 .9M287.3 173.8l.6-.6 .5 1.3M287.7 175h.1M289.4 172.9l-.7 .6-.1-1 .8 .9M293.3 179.7l-.2 .3 .1 .2 .9-.1a.41 .41 0 0 1 0 .6 .41 .41 0 0 1-.6 0v-.3l.3-.6-.2-.2zM295 179.2l-.6 .6-.2-1 .9 .9M295.1 177.9l.5-.5 .1 .6a.42 .42 0 0 1 .7 .3 .42 .42 0 0 1-.6 .4M295.5 179.1h.1M296.1 176.9v.3l.2 .1 .5-.2h.3a.42 .42 0 0 1 0 .6 .42 .42 0 0 1-.6 0l.2-.9-.3-.2z"/>
<path d="M320.9 179.4l.4-.5 .1 .6a.41 .41 0 0 1 .7 .3 .41 .41 0 0 1-.6 .4M322.4 179.4h.1M322.9 178a.38 .38 0 0 1-.2 .6 .38 .38 0 0 1-.5-.4 .38 .38 0 0 1 .5-.4l.2 .2a.57 .57 0 0 1 .2 .9h-.3M322.9 177.3l.5-.5 .1 .6a.42 .42 0 0 1 .7 .3 .42 .42 0 0 1-.6 .4M302.8 183l-.2 .3 .1 .2 .9-.2a.42 .42 0 0 1 .1 .6 .42 .42 0 0 1-.6 0l-.1-.3 .3-.5-.2-.2zM304.5 182.4l-.6 .7-.2-1 .9 .9M304.8 181a.65 .65 0 0 1 .8 .1 .65 .65 0 0 1 .1 .8h-.4l-.2-.2-.3-.4zM305 182.4h.1M305.4 180.4l.6-.6 .5 1.3M320.1 180.1v.3l.2 .1 .5-.2h.3a.42 .42 0 0 1 0 .6 .42 .42 0 0 1-.6 0l.2-.9-.2-.2zM321.3 181.5l.7 .7 .3-.1M321.7 181.6l-.3 .3"/>
<path d="M322.1 180.6l.9 .9M322.5 181.8h.1M322.8 180.4v.9M322.8 180.9l.7 .1M323.3 200l-.4 .4 .3 .4a.44 .44 0 0 1 .5-.5 .44 .44 0 0 1 .4 .6 .44 .44 0 0 1-.6 .3M302.1 203.1v.3l.2 .1 .5-.2h.3a.42 .42 0 0 1 0 .6 .42 .42 0 0 1-.6 0l.2-.9-.2-.2zM302.9 202.4l.4-.5 .1 .6a.41 .41 0 0 1 .7 .3 .41 .41 0 0 1-.6 .4M304.4 202.4h.1M304.9 200.9a.39 .39 0 0 1-.2 .7 .39 .39 0 0 1-.5-.4 .39 .39 0 0 1 .5-.4l.2 .1a.58 .58 0 0 1 .2 1h-.3M305.7 200.1a.39 .39 0 0 1-.1 .6 .39 .39 0 0 1-.6-.3 .39 .39 0 0 1 .5-.4l.2 .1a.59 .59 0 0 1 .3 .9l-.3 .1M320.1 203.2l-.1 .3 .3 .1a.5 .5 0 0 1 .5-.3 .5 .5 0 0 1 .4 .5l-.2 .3a.42 .42 0 0 1-.6-.2 .42 .42 0 0 1 .2-.6v-.2l-.2-.1zM320.8 202.5l.5-.5v.6a.42 .42 0 0 1 .7 .3 .42 .42 0 0 1-.6 .4"/>
<path d="M321.1 204.6l.7 .7 .4-.1M321.6 204.7l-.3 .3M322 203.7l.9 .9M322.2 201.1l-.1 .3 .3 .1 .5-.2h.3a.42 .42 0 0 1 0 .6 .42 .42 0 0 1-.6 0l.1-.9-.2-.1zM322.4 202.5h.1M322.4 204.9h.1M322.7 203.6v.8M322.7 204.1h.6"/>
</g>
<!-- layer: TEXT -->
<path d="M319.5 151.7l1.8 3h-3.5zM317.8 154.7h3.5z" fill="#000" stroke="#000" stroke-width=".22"/>
<text font-size="7.5" x="353" y="217.4" transform="rotate(-90 353 217.4)">PARRAWEEN STREET</text>
<text font-size="7.4" x="37.8" y="233.3">Site Plan</text>
<g font-size="4.5">
<text x="37.6" y="240.8">No.</text>
<text x="37.6" y="245.8">Lot.</text>
<text x="49.5" y="240.8">: 28</text>
<text x="49.5" y="245.8">: 5</text>
<text x="37.6" y="250.9">DP</text>
<text x="49.5" y="250.9">: 216990</text>
<text x="37.8" y="255.9">AREA : 210.20m² (By Calc)</text>
<text x="49.5" y="260.9">: 202.3m² (By Title)</text>
<text x="28.4" y="283.6">MR. G. RUMBLE &amp; MS. E. LAMBKIN.</text>
<text x="143.5" y="283.6">28 PARRAWEEN STREET, CREMORNE. NSW. 2090.</text>
<text x="293.4" y="283.9">1: 200</text>
<text x="322.2" y="283.9">2 OF 8</text>
<text x="354.4" y="283.8">7736</text>
<text x="377.4" y="283.7">I</text>
</g>
<text font-size="3.2" x="366.2" y="283.8">/15</text>
<g font-size="3.1">
<text x="325.4" y="135.6">Bench Mark</text>
<text x="325.4" y="139.5">Drill Hole &amp; Wing in</text>
<text x="325.6" y="143.5">top of Kerb</text>
<text x="325.5" y="147.4">RL 84.01 (AHD)</text>
</g>
<g font-size="2.6">
<text x="381.7" y="17.2">M.N.</text>
<text x="384.9" y="26">T.N.</text>
<text x="48.3" y="165.2" transform="rotate(-90 48.3 165.2)">1.130 Existing</text>
<text x="51.3" y="162.8" transform="rotate(-90 51.3 162.8)">&amp; Proposed</text>
<text x="54.2" y="162.1" transform="rotate(-90 54.2 162.1)">By Survey</text>
<text x="359.6" y="163.6" transform="rotate(-90 359.6 163.6)">0.900 TO 0.920</text>
<text x="362.5" y="163.8" transform="rotate(-90 362.5 163.8)">Existing By Survey</text>
<text x="376.5" y="166.7" transform="rotate(-90 376.5 166.7)">1.O25 To 1.045</text>
<text x="379.5" y="166.6" transform="rotate(-90 379.5 166.6)">Proposed Approx.</text>
<text x="287" y="233.5">2.265 Existing</text>
<text x="291.3" y="236.4">Approx.</text>
<text x="273.5" y="250.8">7.650 Approx.</text>
<text x="277.5" y="255.2">Addition</text>
<text x="19.8" y="283.8">FOR:</text>
<text x="137.4" y="283.6">AT:</text>
<text x="283.1" y="283.9">SCALE:</text>
<text x="311.6" y="283.9">SHEET:</text>
<text x="340.9" y="283.9">JOB NO:</text>
</g>
<g font-size="2.2">
<text x="268.1" y="60.7">Paling Street</text>
<text x="186.9" y="82.4">Three Storey</text>
<text x="188.1" y="85.1">Brick Flats</text>
<text x="188.3" y="88.4">(Tile Roof)</text>
<text x="188.2" y="91.6">No.30-34</text>
<text x="227" y="90.7" transform="rotate(-90 227 90.7)">ridge 96.26</text>
<text x="294.1" y="103" transform="rotate(-90 294.1 103)">About 90.79</text>
<text x="144.9" y="110">Balconies</text>
<text x="240.8" y="113.6">g.f.l 85.37</text>
<text x="206.2" y="116.6">eave 93.22, lip 93.39</text>
<text x="211.3" y="121.3">Balconies</text>
<text x="238.1" y="120.1">(garage f.l. 82.97)</text>
<text x="316.3" y="124.8" transform="rotate(-90 316.3 124.8)">kerb</text>
<text x="242.2" y="131">Patio</text>
<text x="240.6" y="134">(Garage)</text>
<text x="244.6" y="137.4">patio 86.14</text>
<text x="243.6" y="142.9">(garage f.l. 83.52)</text>
<text x="144.7" y="149.9">5 high</text>
<text x="155.9" y="149.9">8 high</text>
<text x="214.3" y="147">8 high</text>
<text x="272.5" y="145.9">10 high</text>
<text x="322" y="148.8" transform="rotate(-90 322 148.8)">(0.15 High)</text>
<text x="160.2" y="155.3">Garden</text>
<text x="199.5" y="151.6">37.84</text>
<text x="223.1" y="156">Deck</text>
<text x="312" y="152.1">Tel.</text>
<text x="108.5" y="161.2" transform="rotate(-90 108.5 161.2)">Concrete</text>
<text x="110.2" y="160.8" transform="rotate(-90 110.2 160.8)">wall</text>
<text x="243" y="156.3">parapet 89.01</text>
<text x="255.7" y="161.3">roof 89.25</text>
<text x="260.2" y="156.5">Soil</text>
<text x="283.4" y="157">G.M</text>
<text x="303.6" y="156.5">GAS</text>
<text x="324" y="159.3">Traffic</text>
<text x="103.2" y="165.3">6 high</text>
<text x="115.9" y="162.7" transform="rotate(-90 115.9 162.7)">Garden</text>
<text x="117.4" y="167.4">Breather</text>
<text x="181.2" y="162.1">g.f.l 84.65</text>
<text x="203.9" y="165.9">Proposed First Floor</text>
<text x="222.1" y="162.3">lip 87.50</text>
<text x="292.2" y="165.9">Paving</text>
<text x="304" y="166.7" transform="rotate(-90 304 166.7)">5.695</text>
<text x="324.1" y="162.9">Island</text>
<text x="114.7" y="172.9" transform="rotate(-90 114.7 172.9)">5.205</text>
<text x="119.9" y="173.4">Conc. Block</text>
<text x="122" y="170.3">roof 86.21</text>
<text x="155.3" y="173.7" transform="rotate(-90 155.3 173.7)">awning 87.07</text>
<text x="162.1" y="172.4">Awning</text>
<text x="162.1" y="169.1">Deck &amp;</text>
<text x="207.4" y="169.2">Addition Over.</text>
<text x="281.3" y="173.8" transform="rotate(-90 281.3 173.8)">roof 89.88</text>
<text x="287.6" y="172.1" transform="rotate(-90 287.6 172.1)">Porch</text>
<text x="291.7" y="172" transform="rotate(-90 291.7 172)">lip 87.23</text>
<text x="311.2" y="169.7">Sign</text>
<text x="115.5" y="178.2">2.44 roof 86.34</text>
<text x="122.6" y="175.1">Shed</text>
<text x="141" y="179.4">Garden</text>
<text x="266.3" y="177.5">g.f.l 84.87</text>
<text x="311.4" y="178.8">15 high</text>
<text x="120.8" y="185.4">Brick Shed</text>
<text x="201.5" y="183.8">CENTRE</text>
<text x="211.2" y="183.8">0.23 WIDE</text>
<text x="246.5" y="184.6">21.12</text>
<text x="342.8" y="181.7" transform="rotate(-90 342.8 181.7)">(20.115 Wide)</text>
<text x="109.3" y="187.6">15 high</text>
<text x="170.9" y="190.7">Awning</text>
<text x="185.8" y="189.8">Clad</text>
<text x="257.4" y="190.7">Single Storey</text>
<text x="258.9" y="187.7">g.f.l 84.89</text>
<text x="311.2" y="187.8">Sign</text>
<text x="183.8" y="193">Extension</text>
<text x="204.7" y="194.2">(Metal Roof)</text>
<text x="256.7" y="193.3">Attached Brick</text>
<text x="258" y="196.6">(Metal Roof)</text>
<text x="282.1" y="197.5" transform="rotate(-90 282.1 197.5)">roof 89.85</text>
<text x="287.6" y="195.8" transform="rotate(-90 287.6 195.8)">Porch</text>
<text x="292" y="197.4" transform="rotate(-90 292 197.4)">lip 87.24</text>
<text x="321.9" y="196.7" transform="rotate(-90 321.9 196.7)">Concrete</text>
<text x="329.2" y="197.4" transform="rotate(-90 329.2 197.4)">Approx. 95.M to</text>
<text x="332.2" y="197.2" transform="rotate(-90 332.2 197.2)">Winnie Street</text>
<text x="168.9" y="198.7" transform="rotate(-90 168.9 198.7)">awning 86.49</text>
<text x="181.3" y="198.7" transform="rotate(-90 181.3 198.7)">lip 87.26</text>
<text x="260.8" y="199.9">No.26</text>
<text x="256.7" y="214.6">Attached Brick</text>
<text x="257.2" y="211.4">Single Storey</text>
<text x="258.6" y="217.4">(Metal Roof)</text>
<text x="261.5" y="220.6">No.24</text>
<text x="282.8" y="220.7" transform="rotate(-90 282.8 220.7)">roof 89.85</text>
<text x="287.7" y="218.6" transform="rotate(-90 287.7 218.6)">Porch</text>
<text x="291.9" y="220.5" transform="rotate(-90 291.9 220.5)">lip 87.24</text>
</g>
</svg>
